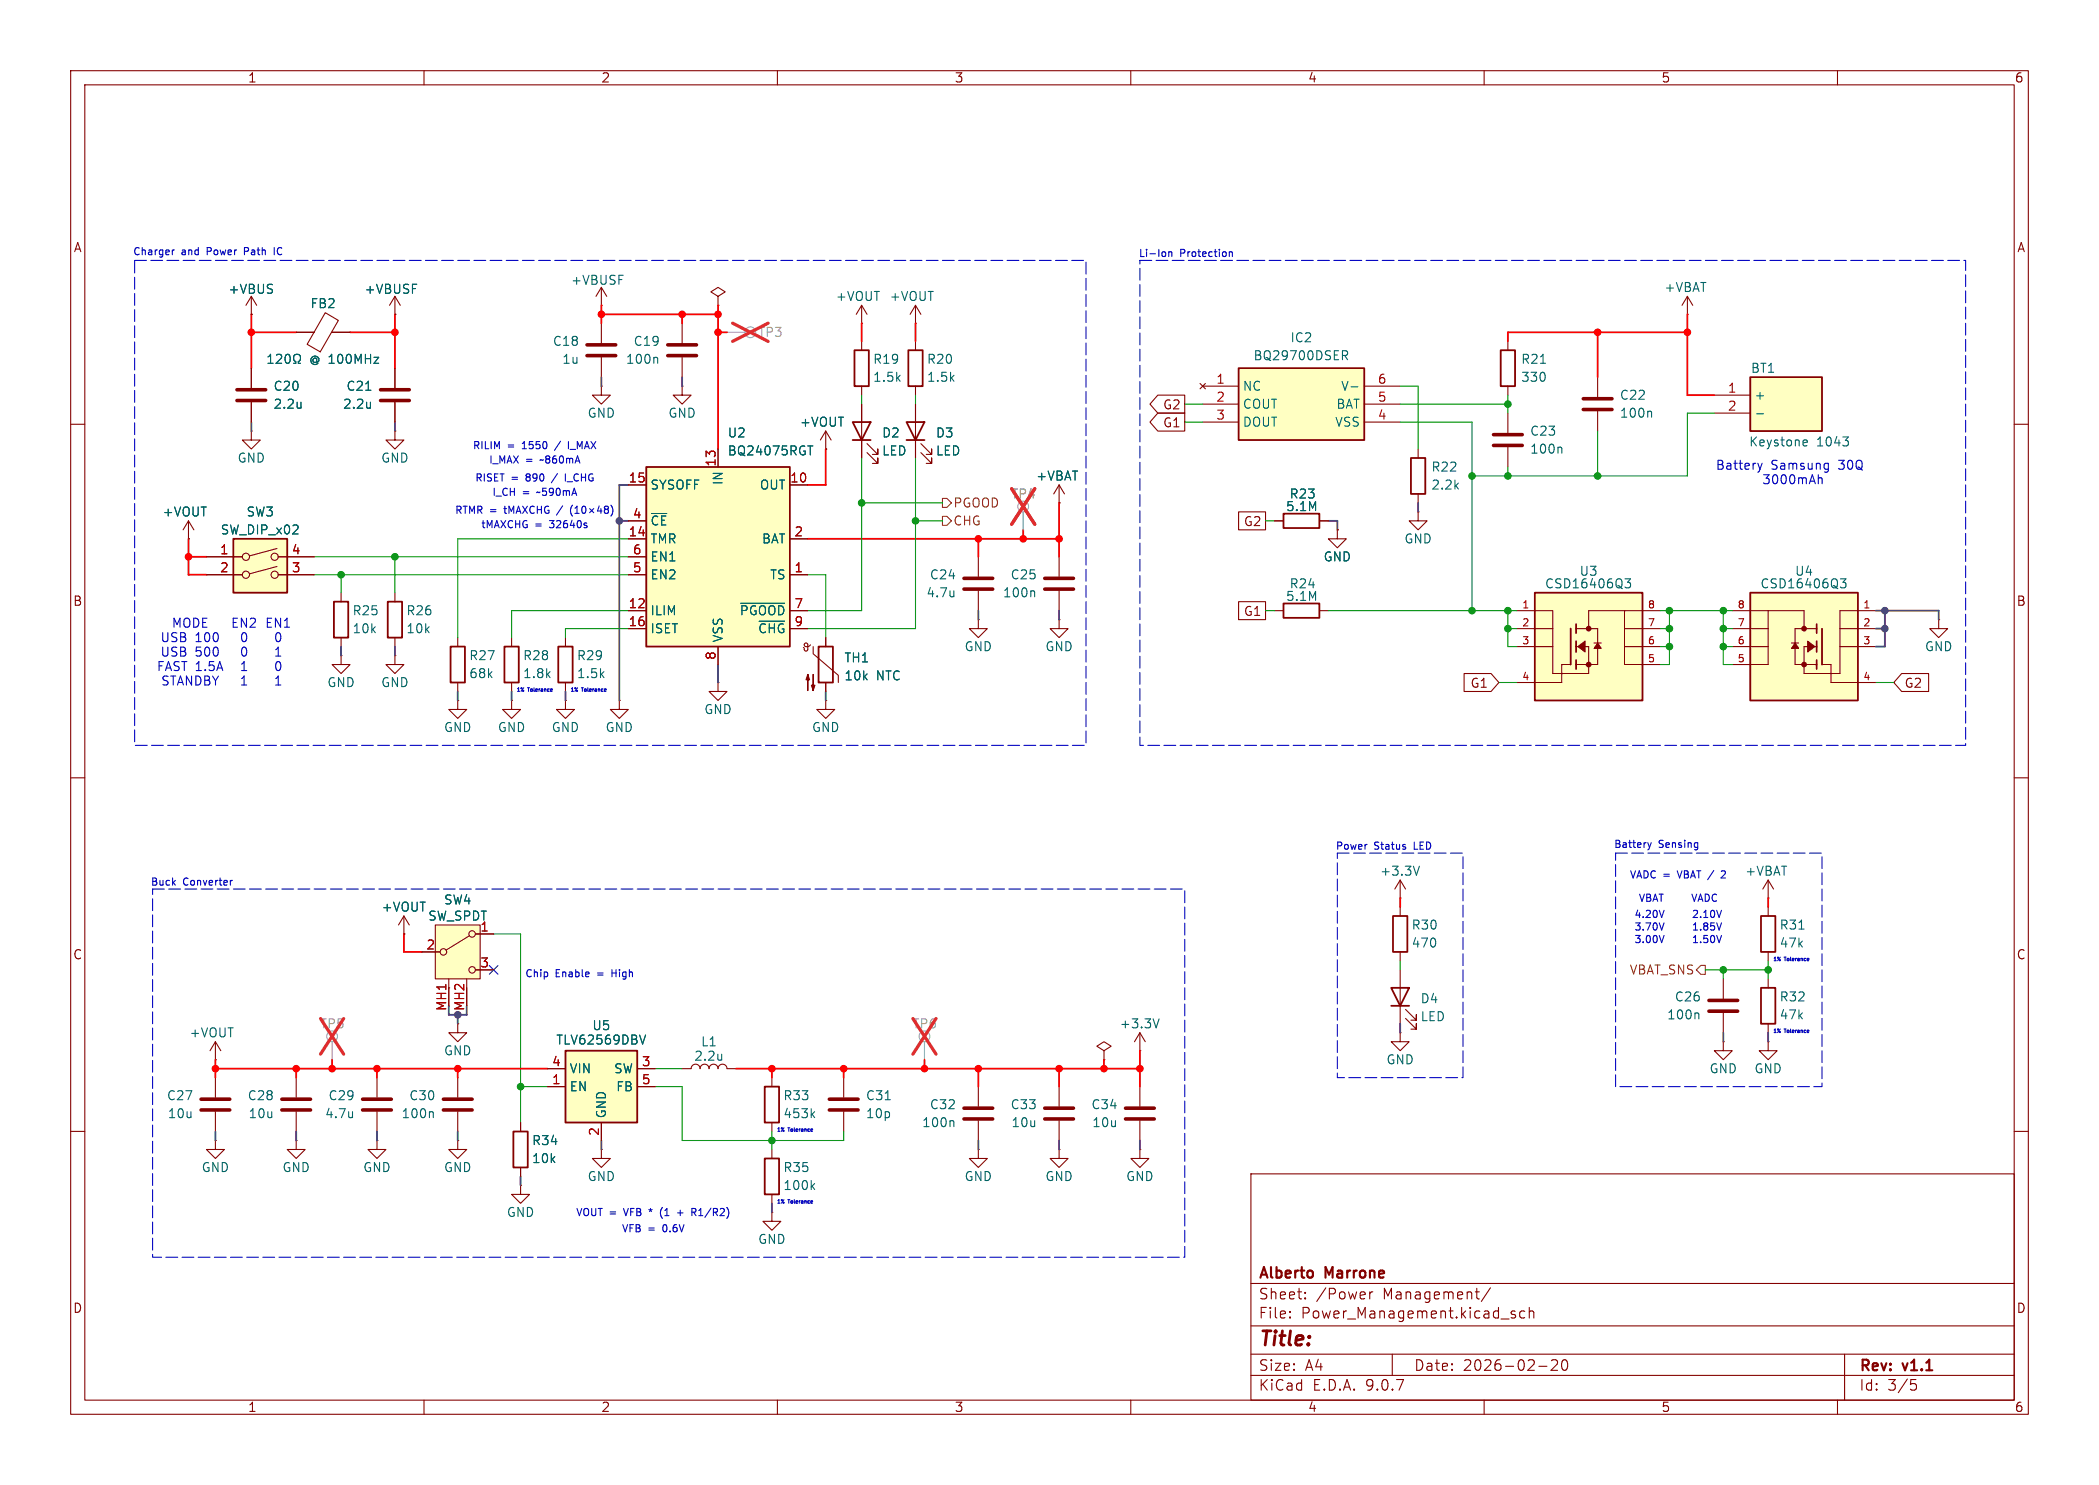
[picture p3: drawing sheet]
<svg xmlns="http://www.w3.org/2000/svg" width="297mm" height="210mm" viewBox="0 0 297 210" stroke-linecap="round" stroke-linejoin="round" font-family="sans-serif">
<g fill="none" stroke="#840000" stroke-width=".15">
<path d="M10 10h277v190h-277zM12 12h273v186h-273zM60 10v2M110 10v2M160 10v2M210 10v2M260 10v2M10 60h2M116.8 63.5h.1M116.8 61l-.7 1.2M116.8 61l.8 1.2M116.8 61v2.5"/>
<path d="M285 60h2M10 110h2M285 110h2M10 160h2M177 166h108v32h-108zM285 160h2M60 198v2M110 198v2M160 198v2M177 194.5h108M177 191.5h108M177 187.5h108"/>
<path d="M177 181.5h108M182.5 186.3h.1l-.1 .1M182.5 186.3v.1M182.5 185.5v.1M182.5 185.5h.1l-.1 .1M184.7 183.6v.1M184.7 183.6h-.1l.1 .1M184.7 182.8v.1M184.7 182.8h-.1l.1 .1M193.8 182.7v1M194.2 182.7l-.2 .1-.2 .2M197 191.5v3"/>
<path d="M208.7 182.7h.6M209.2 183.7h.1M210 198v2M210.9 182.1l-1.3 2M213.8 185.7l.1 .1 .5 .2 .1 .1-.1 .2-.2 .1-.4-.1M214.4 185.5l-.4-.1-.2 .2M215.7 185.5l-.4-.1-.3 .3v.4l.2 .2 .1 .1 .4-.1M216.4 185.5a.37 .37 0 0 1 .6 .1v.8M216.4 184.9v1.5M217.7 193.2h1.2M219.5 192.4l.2-.1 .5 .1a.41 .41 0 0 1 .1 .5l-.8 .9h.9M221.1 192.4a.36 .36 0 0 1 .4-.1 .36 .36 0 0 1 .2 .3 .77 .77 0 0 1-.4 1.2 .91 .91 0 0 1-.2-1.4z"/>
<path d="M260 198v2M261 191.5v6.5M270.4 195.1h.7M270.5 195.7h.4l.3 .3v.3l-.2 .2-.5 .1"/>
</g>
<path d="M61.6 130.8h6.3v7.6h-6.3z" fill="#ffffc2"/>
<g fill="none" stroke="#840000" stroke-width=".15">
<path d="M35.6 52.1v2.8M35.6 56.9v2.8M85.1 43.2h.1M85.1 40.6l-.8 1.3M85.1 40.6l.8 1.3M85.1 40.6v2.6M96.5 45.7v2.8M96.5 50.5v2.8M101.6 41.9l1-.6-1-.7-1 .7 1 .6v1.3M101.6 43.2h.1M26.7 76.2h.1M26.7 73.7l-.8 1.2"/>
<path d="M26.7 73.7l.7 1.2M26.7 73.7v2.5M35.6 61v1.2h1.2l-1.2 1.3-1.3-1.3h1.3M35.6 61h.1M48.3 83.8v1.3M48.3 90.2v1.2M55.9 92.7v1.3h1.2l-1.2 1.3-1.3-1.3h1.3M55.9 92.7h.1M55.9 83.8v1.3M55.9 90.2v1.2M114.7 91.2a.44 .44 0 0 1-.5 .3 .44 .44 0 0 1-.4-.4l.2-.2 .3 .2v.8l-.2 .2-.2-.1-.2-.4M115.1 91.4v1.1l3.5 3v1"/>
<path d="M116.8 90.2v1.2M116.8 96.5v1.3M59.7 134.6h2.5M61.6 130.8h6.3v7.6h-6.3zM63.5 138.4v1.3M66 138.4v1.3M66.4 132.3l-3.3 2.1M67.3 132.1h2.5M67.3 137.2h2.5M119.4 152.4v2.8M119.4 157.2v2.8M156.2 148.6l1-.6-1-.7-1 .7 1 .6v1.3"/>
<path d="M156.2 149.9h.1M30.5 161.3v1.3h1.2l-1.2 1.2-1.3-1.2h1.3M30.5 161.3h.1M138.4 162.6v1.2h1.3l-1.3 1.3-1.2-1.3h1.2M138.4 162.6h.1M149.9 162.6v1.2h1.2l-1.2 1.3-1.3-1.3h1.3M149.9 162.6h.1"/>
<circle cx="62.7" cy="134.6" r=".46"/>
<circle cx="66.8" cy="132.1" r=".46"/>
<circle cx="66.8" cy="137.2" r=".46"/>
</g>
<g fill="none" stroke="#a1a1a1" stroke-width=".15">
<path d="M130.8 147.3v2.6"/>
<circle cx="130.8" cy="146.6" r=".76"/>
</g>
<path d="M129.2 144l3.2 5.1M132.4 144l-3.2 5.1" fill="none" stroke="#e12e31" stroke-width=".46"/>
<path d="M33.5 55.1h4.1M33.5 56.6h4.1M94.5 48.8h4.1M94.5 50.3h4.1M117.3 155.4h4.1M117.3 157h4.1" fill="none" stroke="#840000" stroke-width=".51"/>
<path d="M42.6 56.9v.8M42.6 57.6l-.1 .1M92.9 50.5l.2 .2v.7M125.3 155.5h.7" fill="none" stroke="#006464" stroke-width=".15"/>
<path d="M47.2 85.1h2.1v5.1h-2.1zM54.9 85.1h2v5.1h-2zM115.8 91.4h2.1v5.1h-2.1z" fill="none" stroke="#840000" stroke-width=".25"/>
<g fill="#840000" stroke="#840000" stroke-width=".15">
<path d="M114.3 95.4l.3 .7h-.6l.3-.7v2.3z"/>
<path d="M115.1 95.4v2.3l-.3-.8h.5l-.2 .8z"/>
</g>
<path d="M33 76.2h7.6v7.6h-7.6z" fill="#ffffc2"/>
<g fill="none" stroke="#840000" stroke-width=".15">
<path d="M85.1 54.6v1.3h1.3l-1.3 1.3-1.3-1.3h1.3M85.1 54.6h.1M85.1 45.7v2.8M85.1 50.5v2.8M121.9 45.7h.1M121.9 43.2v2.5M121.9 57.2v7.6M121.9 43.2l-.7 1.3M121.9 43.2l.8 1.3M129.5 57.2v7.6M29.2 78.7h5.1M39.2 77.6l-3.9 1"/>
<path d="M39.4 78.7h5M122.7 64l1.5 1.5v-.7v.7h-.8M122.7 62.7l1.5 1.6v-.8v.8h-.8M130.3 64l1.5 1.5v-.7v.7h-.7M130.3 62.7l1.5 1.6v-.8v.8h-.7M138.4 78.7v2.8M29.2 81.3h5.1M39.2 80.1l-3.9 1.1M39.4 81.3h5M48.3 92.7v1.3h1.2l-1.2 1.3-1.3-1.3h1.3M48.3 92.7h.1M138.4 83.6v2.8"/>
<path d="M30.5 152.4v2.8M30.5 157.2v2.8M73.7 158.8v1.2M96.5 151.1h1.3a.64 .64 0 0 1 .6-.6 .64 .64 0 0 1 .7 .6 .64 .64 0 0 1 .6-.6 .64 .64 0 0 1 .6 .6 .64 .64 0 0 1 .7-.6 .64 .64 0 0 1 .6 .6 .64 .64 0 0 1 .6-.6 .64 .64 0 0 1 .7 .6h1.2M109.2 152.4v1.3M109.2 158.8v1.2M149.9 153.7v2.8M149.9 158.5v2.8M161.3 148.6h.1M161.3 146.1v2.5M161.3 153.7v2.8M161.3 158.5v2.8"/>
<path d="M161.3 146.1l-.8 1.2M161.3 146.1l.8 1.2M73.7 167.6v1.3h1.2l-1.2 1.3-1.3-1.3h1.3M73.7 167.6h.1M73.7 165.1v1.3M85.1 162.6v1.2h1.3l-1.3 1.3-1.3-1.3h1.3M85.1 162.6h.1M109.2 171.5v1.2h1.3l-1.3 1.3-1.3-1.3h1.3M109.2 171.5h.1M109.2 162.6v1.2M109.2 168.9v1.3M161.3 162.6v1.2h1.3l-1.3 1.3-1.3-1.3h1.3"/>
<path d="M161.3 162.6h.1"/>
<circle cx="34.8" cy="78.7" r=".51"/>
<circle cx="38.9" cy="78.7" r=".51"/>
<circle cx="34.8" cy="81.3" r=".51"/>
<circle cx="38.9" cy="81.3" r=".51"/>
</g>
<path d="M120.6 59.7h2.6l-1.3 2.5zM128.3 59.7h2.5l-1.3 2.5zM33 76.2h7.6v7.6h-7.6zM120.6 62.2h2.6M128.3 62.2h2.5M108.2 153.7h2v5.1h-2zM72.6 160h2.1v5.1h-2.1zM108.2 163.8h2v5.1h-2z" fill="none" stroke="#840000" stroke-width=".25"/>
<path d="M83.1 48.8h4M83.1 50.3h4M136.4 81.8h4.1M136.4 83.3h4.1M28.4 155.4h4.1M28.4 157h4.1M147.8 156.7h4.1M147.8 158.2h4.1M159.3 156.7h4M159.3 158.2h4" fill="none" stroke="#840000" stroke-width=".51"/>
<path d="M135 83.6v.8M135 84.3h-.1M102.1 149.1v.8M102.1 149.8v.1M114.9 157.6l.4 .5M115.3 157.2l-.5 .5M164 144.1l-.4 1.3M114.9 167.7l.4 .5M115.3 167.4l-.5 .5" fill="none" stroke="#006464" stroke-width=".15"/>
<g fill="none" stroke="#a1a1a1" stroke-width=".15">
<path d="M144.8 72.4v2.5"/>
<circle cx="144.8" cy="71.6" r=".76"/>
</g>
<path d="M143.1 69.1l3.3 5M146.4 69.1l-3.3 5" fill="none" stroke="#e12e31" stroke-width=".46"/>
<path d="M91.4 66h20.4v25.4h-20.4z" fill="#ffffc2"/>
<path d="M91.4 66h20.4v25.4h-20.4z" fill="none" stroke="#840000" stroke-width=".25"/>
<g fill="none" stroke="#840000" stroke-width=".15">
<path d="M88.9 68.6h2.5M88.9 73.7h2.5M88.9 76.2h2.5M88.9 78.7h2.5M101.6 63.5v2.5M111.8 68.6h2.5M111.8 76.2h2.5M88.9 81.3h2.5M88.9 86.4h2.5M88.9 88.9h2.5M101.6 91.4v2.6M111.8 81.3h2.5"/>
<path d="M111.8 86.4h2.5M111.8 88.9h2.5"/>
</g>
<path d="M114.3 63.1h.7M104.8 85.3h6.2M107.4 87.9h3.6" fill="none" stroke="#006464" stroke-width=".15"/>
<path d="M80 148.6h10.2v10.2h-10.2z" fill="#ffffc2"/>
<path d="M120.9 49.5h2v5.1h-2zM128.5 49.5h2.1v5.1h-2.1zM63.8 91.4h2v5.1h-2zM71.4 91.4h2v5.1h-2zM79 91.4h2v5.1h-2zM80 148.6h10.2v10.2h-10.2z" fill="none" stroke="#840000" stroke-width=".25"/>
<g fill="none" stroke="#840000" stroke-width=".15">
<path d="M35.6 44.5h.1M35.6 41.9l-.8 1.3M35.6 41.9l.7 1.3M35.6 41.9v2.6M41.9 47h2.5M46 44.2l1.9 1.1-2.6 4.5-1.8-1.1zM46.9 47h2.6M55.9 44.5h.1M55.9 41.9v2.6M55.9 52.1v2.8M55.9 56.9v2.8M55.9 41.9l-.8 1.3"/>
<path d="M55.9 41.9l.7 1.3M96.5 54.6v1.3h1.3l-1.3 1.3-1.3-1.3h1.3M96.5 54.6h.1M121.9 48.3v1.2M121.9 54.6v1.3M129.5 45.7h.1M129.5 43.2l-.7 1.3M129.5 43.2l.8 1.3M129.5 43.2v2.5M129.5 48.3v1.2M129.5 54.6v1.3M55.9 61v1.2h1.2l-1.2 1.3-1.3-1.3h1.3"/>
<path d="M55.9 61h.1M149.9 71.1h.1M149.9 68.6l-.8 1.3M149.9 68.6l.7 1.3M149.9 68.6v2.5M149.9 78.7v2.8M64.8 99.1v1.2h1.2l-1.2 1.3-1.3-1.3h1.3M64.8 99.1h.1M64.8 90.2v1.2M64.8 96.5v1.3M72.4 99.1v1.2h1.3l-1.3 1.3-1.3-1.3h1.3M72.4 99.1h.1"/>
<path d="M72.4 90.2v1.2M72.4 96.5v1.3M80 99.1v1.2h1.3l-1.3 1.3-1.3-1.3h1.3M80 99.1h.1M80 90.2v1.2M80 96.5v1.3M87.6 99.1v1.2h1.3l-1.3 1.3-1.2-1.3h1.2M87.6 99.1h.1M101.6 96.5v1.3h1.3l-1.3 1.3-1.3-1.3h1.3M101.6 96.5h.1M116.8 99.1v1.2h1.3l-1.3 1.3-1.2-1.3h1.2M116.8 99.1h.1"/>
<path d="M138.4 87.6v1.3h1.3l-1.3 1.3-1.2-1.3h1.2M138.4 87.6h.1M149.9 87.6v1.3h1.2l-1.2 1.3-1.3-1.3h1.3M149.9 87.6h.1M149.9 83.6v2.8M57.1 132.1h.1M57.1 129.5l-.7 1.3M57.1 129.5l.8 1.3M57.1 129.5v2.6M30.5 149.9h.1M30.5 147.3l-.8 1.3M30.5 147.3l.7 1.3"/>
<path d="M30.5 147.3v2.6M41.9 152.4v2.8M41.9 157.2v2.8M53.3 152.4v2.8M53.3 157.2v2.8M64.8 144.8v1.3h1.2l-1.2 1.2-1.3-1.2h1.3M64.8 144.8h.1M64.8 152.4v2.8M64.8 157.2v2.8M77.5 151.1h2.5M77.5 153.7h2.5M85.1 158.8v2.5"/>
<path d="M90.2 151.1h2.5M90.2 153.7h2.5M138.4 153.7v2.8M138.4 158.5v2.8M243.8 147.3v1.3h1.3l-1.3 1.3-1.2-1.3h1.2M243.8 147.3h.1M250.2 147.3v1.3h1.3l-1.3 1.3-1.3-1.3h1.3M250.2 147.3h.1M41.9 161.3v1.3h1.3l-1.3 1.2-1.3-1.2h1.3M41.9 161.3h.1M53.3 161.3v1.3h1.3l-1.3 1.2-1.2-1.2h1.2M53.3 161.3h.1"/>
<path d="M64.8 161.3v1.3h1.2l-1.2 1.2-1.3-1.2h1.3M64.8 161.3h.1"/>
</g>
<g fill="none" stroke="#006464" stroke-width=".15">
<path d="M37.9 51.4h.7M37.9 50.5l.4-.4v1.3M39.1 50.2l.2-.1h.3l.2 .1 .1 .3-.1 .2-.7 .7h.8M40.5 50.2l.1-.1a.69 .69 0 0 1 .3 1.2l-.1 .1a.69 .69 0 0 1-.3-1.2zM41.5 51.4h.3v-.3a.54 .54 0 0 1-.2-.7 .54 .54 0 0 1 .7-.2 .58 .58 0 0 1-.1 .9v.3h.3M46.6 51.4h.7M46.6 50.5l.3-.4v1.3M47.9 50.2l.2-.1a.69 .69 0 0 1 .3 1.2l-.2 .1a.69 .69 0 0 1-.3-1.2zM49.1 50.2l.2-.1a.69 .69 0 0 1 .3 1.2l-.2 .1a.69 .69 0 0 1-.3-1.2zM50.3 51.4v-1.3l.4 .9 .4-.9v1.3M51.7 50.1v1.3M51.7 50.7h.7"/>
<path d="M51.8 55.2h.7M52.4 56.9v.8M52.4 57.6v.1M52.4 50.1v1.3M52.9 50.5h.7l-.7 .9h.7M146.2 83.6l.2 .1v.7M49.9 157.2v.9M49.9 157.9l-.1 .1M61.1 157.2l.2 .2v.7M91.3 146.4l-.4 1.2M134.8 158.5l.2 .2v.6"/>
</g>
<g fill="none" stroke="#a1a1a1" stroke-width=".15">
<path d="M102.9 47h2.5M47 147.3v2.6"/>
<circle cx="106.2" cy="47" r=".76"/>
<circle cx="47" cy="146.6" r=".76"/>
</g>
<path d="M103.7 45.7l5 2.6M108.7 45.7l-5 2.6M45.4 144l3.2 5.1M48.6 144l-3.2 5.1" fill="none" stroke="#e12e31" stroke-width=".46"/>
<path d="M53.8 55.1h4.1M53.8 56.6h4.1M147.8 81.8h4.1M147.8 83.3h4.1M39.9 155.4h4M39.9 157h4M51.3 155.4h4.1M51.3 157h4.1M62.7 155.4h4.1M62.7 157h4.1M136.4 156.7h4.1M136.4 158.2h4.1" fill="none" stroke="#840000" stroke-width=".51"/>
<path d="M217.2 83.8h15.2v15.3h-15.2z" fill="#ffffc2"/>
<path d="M214.6 86.4h5.1v8.9h5.1v-3.9h-1.8M214.6 88.9h5.1M214.6 91.4h5.1M222.2 94h-1.2v2.5h-6.4M223 88.9h3.1v5.1h-3.1M225.6 90.9h1M229.9 88.9h5M229.9 91.4h5M229.9 86.4v7.6h5M234.9 86.4h-10.1v2.5" fill="none" stroke="#840000" stroke-width=".15"/>
<path d="M217.2 83.8h15.2v15.3h-15.2zM222.2 88.9v5.1M223 88.3v1.2M223 90.7v1.5M223 93.3v1.3" fill="none" stroke="#840000" stroke-width=".25"/>
<g fill="#840000" stroke="#840000" stroke-width=".15">
<path d="M223.3 91.4l1-.7v1.5z"/>
<path d="M226.1 90.9l.5 .8h-1z"/>
</g>
<g fill="none" stroke="#840000" stroke-width=".41">
<circle cx="224.8" cy="94" r=".2"/>
<circle cx="224.8" cy="88.9" r=".2"/>
</g>
<path d="M229.9 81.9h.8l-.4 .4 .4 .2v.5l-.2 .1h-.5" fill="none" stroke="#006464" stroke-width=".15"/>
<path d="M247.6 83.8h15.3v15.3h-15.3z" fill="#ffffc2"/>
<path d="M245.1 86.4h10.2v2.5M245.1 88.9h5.1M245.1 91.4h5.1M250.2 86.4v7.6h-5.1M253.5 90.9h1M257 88.9h-3v5.1h3M257.8 94h1.3v2.5h6.3M260.3 88.9h5.1M260.3 91.4h5.1M265.4 86.4h-5.1v8.9h-5v-3.9h1.7M274.3 87.6v1.3h-1.3l1.3 1.3 1.3-1.3h-1.3M274.3 87.6h.1" fill="none" stroke="#840000" stroke-width=".15"/>
<path d="M247.6 83.8h15.3v15.3h-15.3zM257 88.3v1.2M257 90.7v1.5M257 93.3v1.3M257.8 88.9v5.1" fill="none" stroke="#840000" stroke-width=".25"/>
<g fill="#840000" stroke="#840000" stroke-width=".15">
<path d="M255.8 90.7l1 .7-1 .8z"/>
<path d="M254 90.9l.5 .8h-1z"/>
</g>
<g fill="none" stroke="#840000" stroke-width=".41">
<circle cx="255.3" cy="88.9" r=".2"/>
<circle cx="255.3" cy="94" r=".2"/>
</g>
<path d="M260.4 81.9h.8l-.4 .4 .3 .2v.5l-.1 .1h-.5" fill="none" stroke="#006464" stroke-width=".15"/>
<path d="M247.6 53.3h10.2v7.7h-10.2z" fill="#ffffc2"/>
<path d="M247.6 53.3h10.2v7.7h-10.2zM181.6 72.6h5.1v2.1h-5.1zM181.6 85.3h5.1v2.1h-5.1z" fill="none" stroke="#840000" stroke-width=".25"/>
<path d="M226.1 53.3v2.8M226.1 58.2v2.8M242.6 55.9h5M242.6 58.4h5M180.3 73.7h1.3M186.7 73.7h1.3M200.7 72.4v1.3h-1.3l1.3 1.2 1.2-1.2h-1.2M200.7 72.4h.1M180.3 86.4h1.3M186.7 86.4h1.3" fill="none" stroke="#840000" stroke-width=".15"/>
<path d="M233.5 58.2l.2 .1v.7M248.6 58.5h.9M255.3 62.2l.4 .1v.2l-.6 .1M255.7 63l-.4 .1M260.8 61.8h.7l-.4 .5M261.5 62.4v.5" fill="none" stroke="#006464" stroke-width=".15"/>
<path d="M224 56.4h4.1M224 57.9h4.1" fill="none" stroke="#840000" stroke-width=".51"/>
<path d="M175.3 52.1h17.7v10.1h-17.7z" fill="#ffffc2"/>
<path d="M175.3 52.1h17.7v10.1h-17.7zM212.3 49.5h2.1v5.1h-2.1zM199.6 64.8h2.1v5.1h-2.1zM196.8 139.7h2.6l-1.3 2.5zM197.1 129.5h2v5.1h-2zM249.2 139.7h2v5.1h-2zM249.2 129.5h2v5.1h-2zM196.8 142.2h2.6" fill="none" stroke="#840000" stroke-width=".25"/>
<g fill="none" stroke="#840000" stroke-width=".15">
<path d="M35.6 44.5h.1M35.6 52.1v2.8M35.6 56.9v2.8M41.9 47h2.5M47 47h2.5M55.9 44.5h.1M55.9 52.1v2.8M55.9 56.9v2.8M121.9 57.2v2.5M129.5 57.2v2.5M163.8 58.4h3.8v2.6h-3.8l-1.1-1.3zM163.8 55.9h3.8v2.5h-3.8l-1.1-1.2z"/>
<path d="M169.8 54.2l.8 .8M170.2 54.6h5.1M170.2 57.2h5.1M170.2 59.7h5.1M170.6 54.2l-.8 .8M193 54.6h5.1M193 57.2h5.1M193 59.7h5.1M213.4 48.3v1.2M213.4 54.6v1.3M213.4 58.4v2.8M238.8 44.5h.1"/>
<path d="M238.8 41.9l-.8 1.3M238.8 41.9l.7 1.3M238.8 41.9v2.6M26.7 76.2h.1M29.2 78.7h5.1M39.4 78.7h5M88.9 78.7h2.5M88.9 68.6h2.5M88.9 73.7h2.5M88.9 76.2h2.5M101.6 63.5v2.5M111.8 68.6h2.5"/>
<path d="M111.8 76.2h2.5M116.8 63.5h.1M121.9 62.2v2.6M129.5 62.2v2.6M149.9 71.1h.1M175.3 72.4h3.8v2.5h-3.8zM180.3 73.7h1.3M186.7 73.7h1.3M189.2 74.9v1.3h-1.2l1.2 1.3 1.3-1.3h-1.3M189.2 74.9h.1M200.7 63.5v1.3M200.7 69.9v1.2"/>
<path d="M213.4 63.2v2.8M29.2 81.3h5.1M39.4 81.3h5M88.9 81.3h2.5M88.9 86.4h2.5M88.9 88.9h2.5M101.6 91.4v2.6M111.8 81.3h2.5M111.8 86.4h2.5M111.8 88.9h2.5M116.8 90.2v1.2M116.8 96.5v1.3"/>
<path d="M175.3 85.1h3.8v2.5h-3.8zM207.2 95.2h3.8l1.1 1.3-1.1 1.3h-3.8zM269.1 95.2h3.8v2.6h-3.8l-1.1-1.3zM57.1 132.1h.1M59.7 134.6h2.5M67.3 132.1h2.5M67.3 137.2h2.5M198.1 127h.1M198.1 124.5l-.7 1.2M198.1 124.5l.8 1.2M198.1 124.5v2.5M198.1 128.3v1.2"/>
<path d="M198.1 134.6v1.3M198.1 137.2v7.6M243.8 138.4v2.8M250.2 127h.1M250.2 124.5v2.5M250.2 128.3v1.2M250.2 134.6v1.3M250.2 138.4v1.3M250.2 124.5l-.8 1.2M250.2 124.5l.8 1.2M73.7 158.8v1.2M77.5 151.1h2.5"/>
<path d="M77.5 153.7h2.5M85.1 158.8v2.5M90.2 151.1h2.5M90.2 153.7h2.5M198.1 146.1v1.2h1.3l-1.3 1.3-1.3-1.3h1.3M198.1 146.1h.1M198.9 144l1.5 1.5v-.7v.7h-.8M198.9 142.7l1.5 1.6v-.8v.8h-.8M243.8 143.3v2.8M250.2 144.8v1.3M73.7 165.1v1.3"/>
</g>
<g fill="none" stroke="#006464" stroke-width=".15">
<path d="M37.9 51.4h.7M37.9 50.5l.4-.4v1.3M39.1 50.2l.2-.1h.3l.2 .1 .1 .3-.1 .2-.7 .7h.8M40.5 50.2l.1-.1a.69 .69 0 0 1 .3 1.2l-.1 .1a.69 .69 0 0 1-.3-1.2zM41.5 51.4h.3v-.3a.54 .54 0 0 1-.2-.7 .54 .54 0 0 1 .7-.2 .58 .58 0 0 1-.1 .9v.3h.3M42.6 56.9v.8M42.6 57.6l-.1 .1M46.6 51.4h.7M46.6 50.5l.3-.4v1.3M47.9 50.2l.2-.1a.69 .69 0 0 1 .3 1.2l-.2 .1a.69 .69 0 0 1-.3-1.2zM49.1 50.2l.2-.1a.69 .69 0 0 1 .3 1.2l-.2 .1a.69 .69 0 0 1-.3-1.2zM50.3 51.4v-1.3l.4 .9 .4-.9v1.3"/>
<path d="M51.7 50.1v1.3M51.7 50.7h.7M51.8 55.2h.7M52.4 56.9v.8M52.4 57.6v.1M52.4 50.1v1.3M52.9 50.5h.7l-.7 .9h.7M190 49.6h.4l.3 .2-.1 .4-.6 .1M190.3 50.3l.4 .6M191.2 54.7h.9M218 51.4h.7M114.3 63.1h.7"/>
<path d="M220.8 63.2l.2 .2v.7M104.8 85.3h6.2M107.4 87.9h3.6M200.8 122.5l-.4 1.3M254.5 131.4h.8M91.3 146.4l-.4 1.2M240.2 143.2l.2 .2v.7"/>
</g>
<path d="M211.3 61.5h4.1M211.3 63h4.1M241.8 141.5h4.1M241.8 143h4.1" fill="none" stroke="#840000" stroke-width=".51"/>
<path d="M133.3 73h.7l.6 .7-.6 .6h-.7zM133.3 70.5h.7l.6 .6-.6 .7h-.7zM240.7 136.5h.6v1.3h-.6l-.7-.6z" fill="none" stroke="#725600" stroke-width=".15"/>
<g fill="none" stroke="#009600" stroke-width=".15">
<path d="M121.9 55.9v1.3M129.5 55.9v1.3M167.6 59.7h2.6M167.6 57.2h2.6M198.1 54.6h2.6v8.9M198.1 59.7h10.2v26.7M198.1 57.2h15.3M213.4 55.9v2.5M242.6 58.4h-3.8v8.9h-30.5M44.4 78.7h44.5M55.9 78.7v5.1M88.9 76.2h-24.1v14"/>
<path d="M121.9 64.8v21.6h-7.6M121.9 71.1h11.4M129.5 64.8v24.1h-15.2M129.5 73.7h3.8M179.1 73.7h1.2M213.4 66v1.3M226.1 61v6.3M44.4 81.3h44.5M48.3 81.3v2.5M88.9 88.9h-8.9v1.3M88.9 86.4h-16.5v3.8M114.3 81.3h2.5v8.9"/>
<path d="M179.1 86.4h1.2M188 86.4h26.6M212.1 96.5h2.5M213.4 88.9h1.2M213.4 86.4v5h1.2M234.9 88.9h1.3M234.9 86.4h10.2M234.9 91.4h1.3M236.2 86.4v7.6h-1.3M243.8 88.9h1.3M243.8 91.4h1.3M243.8 86.4v7.6h1.3"/>
<path d="M265.4 96.5h2.6M69.8 132.1h3.9v26.7M198.1 135.9v1.3M241.3 137.2h8.9M243.8 137.2v1.2M250.2 135.9v2.5M73.7 153.7h3.8M92.7 153.7h3.8v7.6h22.9v-1.3M92.7 151.1h3.8M109.2 160v2.6"/>
</g>
<g fill="none" stroke="#f00" stroke-width=".25">
<path d="M35.6 47h6.3M35.6 44.5v7.6M49.5 47h6.4M55.9 44.5v7.6M85.1 43.2v2.5M85.1 44.5h16.5M96.5 44.5v1.2M101.6 47h1.3M101.6 43.2v20.3M121.9 45.7v2.6M129.5 45.7v2.6M226.1 47v6.3"/>
<path d="M238.8 47h-25.4v1.3M238.8 44.5v11.4h3.8M26.7 78.7h2.5M26.7 76.2v5.1h2.5M114.3 76.2h35.6M116.8 63.5v5.1h-2.5M138.4 76.2v2.5M144.8 74.9v1.3M149.9 71.1v7.6M57.1 132.1v2.5h2.6M198.1 127v1.3M250.2 127v1.3"/>
<path d="M30.5 151.1h47M30.5 149.9v2.5M41.9 151.1v1.3M47 149.9v1.2M53.3 151.1v1.3M64.8 151.1v1.3M104.1 151.1h57.2M109.2 151.1v1.3M119.4 151.1v1.3M130.8 149.9v1.2M138.4 151.1v2.6M149.9 151.1v2.6"/>
<path d="M156.2 149.9v1.2M161.3 148.6v5.1"/>
</g>
<g fill="none" stroke="#484848" stroke-width=".25">
<path d="M35.6 59.7v1.3M55.9 59.7v1.3M85.1 53.3v1.3M96.5 53.3v1.3M87.6 73.7h1.3M88.9 68.6h-1.3v30.5M188 73.7h1.2v1.2M200.7 71.1v1.3M48.3 91.4v1.3M55.9 91.4v1.3M64.8 97.8v1.3M72.4 97.8v1.3"/>
<path d="M80 97.8v1.3M101.6 94v2.5M116.8 97.8v1.3M138.4 86.4v1.2M149.9 86.4v1.2M265.4 86.4h8.9v1.2M265.4 88.9h1.3M266.7 86.4v5h-1.3M63.5 143.5h1.3v1.3M198.1 144.8v1.3M243.8 146.1v1.2M250.2 146.1v1.2"/>
<path d="M30.5 160v1.3M41.9 160v1.3M53.3 160v1.3M64.8 160v1.3M73.7 166.4v1.2M85.1 161.3v1.3M109.2 170.2v1.3M138.4 161.3v1.3M149.9 161.3v1.3M161.3 161.3v1.3"/>
</g>
<path d="M69.2 136.6l1.3 1.2M70.5 136.6l-1.3 1.2" fill="none" stroke="#000084" stroke-width=".15"/>
<path d="M19 36.8h134.7v68.6h-134.7zM161.3 36.8h116.8v68.6h-116.8zM21.6 125.7h146v52.1h-146zM189.2 120.7h17.8v31.7h-17.8zM228.6 120.7h29.2v33h-29.2z" fill="none" stroke="#0000c2" stroke-width=".15" stroke-dasharray="1.7 .6"/>
<g fill="none" stroke="#0000c2" stroke-width=".15">
<path d="M24.4 35.3v.7M24.7 35.3l-.3 .2M34.6 35.5h.4M35 35h-.4v1M38.8 35v1M165.4 35.6v.7M165.4 35.7l.1-.1 .3 .1v.6M173.9 35.7l.2-.1 .2 .1 .1 .6M173.9 35.6v.7M64.7 72.1h.4l.1-.2v-.2l-.5-.1v1M64.9 72.1l.3 .5M65.5 71.6h.6"/>
<path d="M65.8 71.6v1M66.5 72.6v-1l.3 .7 .3-.7v1M67.6 72.1h.5l.1-.2-.1-.2-.5-.1v1M67.9 72.1l.3 .5M71.3 71.9h.4M71.4 71.6v.9l.3 .1M72 72.6v-1l.4 .7 .3-.7v1M73 72.6l.4-1 .3 1M73.1 72.3h.5M74 71.6l.6 1M74.6 71.6l-.6 1M75.6 71.7a.48 .48 0 0 0-.7 .3 .48 .48 0 0 0 .5 .6l.2-.1"/>
<path d="M76 71.6v1M76 72.1h.6M76.6 71.6v1M77.6 71.6a.47 .47 0 0 0-.6 .5 .47 .47 0 0 0 .6 .5l.1-.4h-.2M78.9 67l-.9 1.3M79.3 62.4l-.9 1.3M79.6 71.5l-.9 1.3M80 67v1M80.2 68.1h.8M80.4 62.4v1.1M80.7 63.6h.7M81 71.4a1.17 1.17 0 0 0 0 1.6"/>
<path d="M81.4 72.6h.5M81.4 71.9l.2-.3v1M82.4 71.7l.2-.1a.54 .54 0 0 1 .3 .5 .54 .54 0 0 1-.3 .5l-.2-.1-.1-.3zM83 74.3v.3M83.4 71.9l.6 .6M84 71.9l-.6 .6M84.8 71.5l-.3 .8h.7M85 71.9v.7M85.7 72l-.2-.2 .2-.2h.3l.1 .2-.2 .2M85.7 72l-.2 .2 .1 .3 .1 .1h.3l.1-.2-.1-.3-.1-.1M85.7 72h.2M86.4 71.4a1.17 1.17 0 0 1 0 1.6"/>
<path d="M248.7 65.5l.3 .9M249 66.4l-.2 .3M249.3 65.5l-.3 .9M257.3 67.6v.1M257.8 67.6v.8M258.3 65.5l.4 .1M258.7 65.5v1l-.2 .3M258.7 66.3l-.4 .1M73.3 97.3h.1v.5M73.7 97.3h.1M74.1 97.3l-.4 .5M74.6 97.3h.3"/>
<path d="M74.8 97.3v.5M75.6 97.3v.4M78.1 97.5l-.2 .1M81 97.3v.5M81.4 97.3h.1M81.7 97.3l-.4 .5M82.3 97.3h.2M82.4 97.3v.5M83.2 97.3v.4M85.7 97.5h.1l-.3 .1M193.3 119.4h.1M198.9 119.8v.3"/>
<path d="M233.2 119.2l.2 .6M233.4 119.8l-.2 .4M233.6 119.2l-.2 .6M240.1 119.2h.1M240.2 119.2v.9M240.2 119.8h-.1M32.9 124.5l-.3 .2M86.6 137.1v1M86.6 137.6h.6M235.5 128.7l-.4 1.1M235.5 130.5l-.4 1M235.5 132.3l-.4 1"/>
<path d="M239.4 126.5l.3 1 .4-1M239.6 128.8l.2-.1 .4 .1M239.6 131.5h.6M239.6 130.8l.3-.3v1M239.6 132.6l.3-.3v1M239.6 133.3h.6M240.2 129.2l-.6 .6h.6M243.9 123.1l-.3 .1M244.1 123.6l-.6 .6h.6M251.1 135.4h.1v.5M251.5 135.4h.1M251.9 135.4l-.4 .5"/>
<path d="M252.4 135.4h.3M252.6 135.4v.5M253.4 135.4v.4M255.9 135.6l-.2 .1M110.2 159.6v-.1v.5M110.6 159.5h.1M110.9 159.5l-.3 .5M111.5 159.5h.3M111.6 159.5v.5M112.4 159.5v.4M115 159.7v.1h-.3M251.1 145.6l.1-.1v.5"/>
<path d="M251.5 145.5h.1M251.9 145.5l-.4 .5M252.4 145.5h.3M252.6 145.5v.5M253.4 145.5v.5M255.9 145.7v.1l-.2 .1M91.8 171l.2 .1M93.7 170.8a1.17 1.17 0 0 0 0 1.5M95.9 171.5h.7M96.3 171.1v.8M97.9 171.4h.5l.1-.2-.1-.2-.5-.1v1M98.1 171.4l.4 .5"/>
<path d="M110.2 169.7v-.1v.6M110.6 169.7h.1M110.9 169.6l-.3 .6M111.5 169.6h.3M111.6 169.6v.6M112.4 169.6v.5M115 169.8v.1l-.3 .1"/>
</g>
<path d="M144.8 72.4v2.5" fill="none" stroke="#a1a1a1" stroke-width=".15"/>
<path d="M143.1 69.1l3.3 5M146.4 69.1l-3.3 5" fill="none" stroke="#e12e31" stroke-width=".46"/>
<g fill="#009600" stroke="#009600" stroke-width=".15">
<circle cx="73.7" cy="153.7" r=".46"/>
<circle cx="121.9" cy="71.1" r=".46"/>
<circle cx="129.5" cy="73.7" r=".46"/>
<circle cx="48.3" cy="81.3" r=".46"/>
<circle cx="55.9" cy="78.7" r=".46"/>
<circle cx="109.2" cy="161.3" r=".46"/>
<circle cx="243.8" cy="91.4" r=".46"/>
<circle cx="213.4" cy="86.4" r=".46"/>
<circle cx="213.4" cy="57.2" r=".46"/>
<circle cx="213.4" cy="88.9" r=".46"/>
<circle cx="208.3" cy="86.4" r=".46"/>
<circle cx="213.4" cy="67.3" r=".46"/>
<circle cx="208.3" cy="67.3" r=".46"/>
<circle cx="236.2" cy="91.4" r=".46"/>
<circle cx="243.8" cy="88.9" r=".46"/>
<circle cx="236.2" cy="88.9" r=".46"/>
<circle cx="243.8" cy="86.4" r=".46"/>
<circle cx="236.2" cy="86.4" r=".46"/>
<circle cx="226.1" cy="67.3" r=".46"/>
<circle cx="250.2" cy="137.2" r=".46"/>
<circle cx="243.8" cy="137.2" r=".46"/>
</g>
<g fill="#f00" stroke="#f00" stroke-width=".15">
<circle cx="41.9" cy="151.1" r=".46"/>
<circle cx="30.5" cy="151.1" r=".46"/>
<circle cx="53.3" cy="151.1" r=".46"/>
<circle cx="47" cy="151.1" r=".46"/>
<circle cx="64.8" cy="151.1" r=".46"/>
<circle cx="149.9" cy="76.2" r=".46"/>
<circle cx="138.4" cy="76.2" r=".46"/>
<circle cx="144.8" cy="76.2" r=".46"/>
<circle cx="26.7" cy="78.7" r=".46"/>
<circle cx="55.9" cy="47" r=".46"/>
<circle cx="35.6" cy="47" r=".46"/>
<circle cx="161.3" cy="151.1" r=".46"/>
<circle cx="156.2" cy="151.1" r=".46"/>
<circle cx="149.9" cy="151.1" r=".46"/>
<circle cx="130.8" cy="151.1" r=".46"/>
<circle cx="119.4" cy="151.1" r=".46"/>
<circle cx="138.4" cy="151.1" r=".46"/>
<circle cx="109.2" cy="151.1" r=".46"/>
<circle cx="226.1" cy="47" r=".46"/>
<circle cx="101.6" cy="44.5" r=".46"/>
<circle cx="101.6" cy="47" r=".46"/>
<circle cx="96.5" cy="44.5" r=".46"/>
<circle cx="85.1" cy="44.5" r=".46"/>
<circle cx="238.8" cy="47" r=".46"/>
</g>
<g fill="#484848" stroke="#484848" stroke-width=".15">
<circle cx="64.8" cy="143.5" r=".46"/>
<circle cx="266.7" cy="86.4" r=".46"/>
<circle cx="266.7" cy="88.9" r=".46"/>
<circle cx="87.6" cy="73.7" r=".46"/>
</g>
<text font-size="2.8" fill="#840000" x="178" y="190.9">Title:</text>
<g font-size="2.1" fill="#840000">
<text x="178" y="184">Sheet:</text>
<text x="178" y="181.2">Alberto</text>
<text x="186.2" y="184">/Power</text>
<text x="187.6" y="181.2">Marrone</text>
<text x="195.7" y="184">Management/</text>
<text x="178" y="186.7">File:</text>
<text x="184.1" y="186.7">Power_Management.kicad_sch</text>
<text x="178" y="196.9">KiCad</text>
<text x="178" y="194.1">Size:</text>
<text x="184.7" y="194.1">A4</text>
<text x="185.7" y="196.9">E.D.A.</text>
<text x="193.3" y="196.9">9.0.7</text>
<text x="200" y="194.1">Date:</text>
<text x="207" y="194.1">2026-02-20</text>
<text x="263" y="194.3">Rev:</text>
<text x="263" y="196.9">Id:</text>
<text x="267.1" y="196.9">3/5</text>
<text x="269.4" y="194.3">v1.1</text>
</g>
<g font-size="1.8" fill="#840000">
<text x="35" y="11.9">1</text>
<text x="85" y="11.9">2</text>
<text x="135" y="11.9">3</text>
<text x="185" y="11.9">4</text>
<text x="235" y="11.9">5</text>
<text x="285" y="11.9">6</text>
<text x="10.3" y="35.9">A</text>
<text x="285.3" y="35.9">A</text>
<text x="164.5" y="58.1">G2</text>
<text x="164.5" y="60.6">G1</text>
<text x="175.9" y="74.6">G2</text>
<text x="10.3" y="85.9">B</text>
<text x="175.9" y="87.3">G1</text>
<text x="285.3" y="85.9">B</text>
<text x="208" y="97.5">G1</text>
<text x="269.4" y="97.5">G2</text>
<text x="10.3" y="135.9">C</text>
<text x="285.3" y="135.9">C</text>
<text x="10.3" y="185.9">D</text>
<text x="285.3" y="185.9">D</text>
<text x="35" y="199.9">1</text>
<text x="85" y="199.9">2</text>
<text x="135" y="199.9">3</text>
<text x="185" y="199.9">4</text>
<text x="235" y="199.9">5</text>
<text x="285" y="199.9">6</text>
</g>
<g font-size="1.8" fill="#006464">
<text x="32.2" y="41.8">+VBUS</text>
<text x="51.5" y="41.8">+VBUSF</text>
<text x="80.7" y="40.5">+VBUSF</text>
<text x="235.4" y="41.5">+VBAT</text>
<text x="43.8" y="43.8">FB2</text>
<text x="118.2" y="42.8">+VOUT</text>
<text x="125.8" y="42.8">+VOUT</text>
<text x="43.8" y="51.7">@</text>
<text x="78.1" y="49.1">C18</text>
<text x="79.5" y="51.7">1u</text>
<text x="88.5" y="51.7">100n</text>
<text x="89.6" y="49.1">C19</text>
<text x="123.5" y="51.7">R19</text>
<text x="131.1" y="51.7">R20</text>
<text x="177.3" y="51.2">BQ29700DSER</text>
<text x="182.5" y="48.6">IC2</text>
<text x="215.1" y="51.7">R21</text>
<text x="247.7" y="52.9">BT1</text>
<text x="38.6" y="55.5">C20</text>
<text x="38.6" y="58">2.2u</text>
<text x="48.4" y="58">2.2u</text>
<text x="48.9" y="55.5">C21</text>
<text x="83.1" y="59.3">GND</text>
<text x="94.5" y="59.3">GND</text>
<text x="123.5" y="54.2">1.5k</text>
<text x="131.1" y="54.2">1.5k</text>
<text x="175.8" y="55.5">NC</text>
<text x="175.8" y="58">COUT</text>
<text x="189" y="58">BAT</text>
<text x="189.7" y="55.5">V-</text>
<text x="215.1" y="54.2">330</text>
<text x="229.1" y="59.3">100n</text>
<text x="229.1" y="56.7">C22</text>
<text x="248.2" y="56.7">+</text>
<text x="33.5" y="65.6">GND</text>
<text x="53.8" y="65.6">GND</text>
<text x="102.9" y="62.1">U2</text>
<text x="102.9" y="64.6">BQ24075RGT</text>
<text x="113.1" y="60.6">+VOUT</text>
<text x="124.7" y="62.1">D2</text>
<text x="124.7" y="64.6">LED</text>
<text x="132.3" y="62.1">D3</text>
<text x="132.3" y="64.6">LED</text>
<text x="175.8" y="60.6">DOUT</text>
<text x="188.8" y="60.6">VSS</text>
<text x="216.4" y="64.4">100n</text>
<text x="216.4" y="61.8">C23</text>
<text x="247.4" y="63.3">Keystone</text>
<text x="257" y="63.3">1043</text>
<text x="91.9" y="69.4">SYSOFF</text>
<text x="102.5" y="68.7" transform="rotate(-90 102.5 68.7)">IN</text>
<text x="107.4" y="69.4">OUT</text>
<text x="146.5" y="68.2">+VBAT</text>
<text x="182.4" y="70.7">R23</text>
<text x="202.4" y="69.4">2.2k</text>
<text x="202.4" y="66.9">R22</text>
<text x="22.9" y="73.3">+VOUT</text>
<text x="31.1" y="75.8">SW_DIP_x02</text>
<text x="34.8" y="73.3">SW3</text>
<text x="91.9" y="74.5">~{CE}</text>
<text x="91.9" y="77.1">TMR</text>
<text x="107.7" y="77.1">BAT</text>
<text x="181.9" y="72.5">5.1M</text>
<text x="198.6" y="77.1">GND</text>
<text x="91.9" y="79.6">EN1</text>
<text x="91.9" y="82.1">EN2</text>
<text x="108.9" y="82.1">TS</text>
<text x="131.5" y="82.1">C24</text>
<text x="142.9" y="82.1">C25</text>
<text x="182.4" y="83.4">R24</text>
<text x="187.2" y="79.6">GND</text>
<text x="218.5" y="83.4">CSD16406Q3</text>
<text x="223.4" y="81.6">U3</text>
<text x="249" y="83.4">CSD16406Q3</text>
<text x="253.9" y="81.6">U4</text>
<text x="49.8" y="89.8">10k</text>
<text x="49.8" y="87.2">R25</text>
<text x="57.4" y="89.8">10k</text>
<text x="57.4" y="87.2">R26</text>
<text x="91.9" y="87.2">ILIM</text>
<text x="91.9" y="89.8">ISET</text>
<text x="104.6" y="87.2">~{PGOOD}</text>
<text x="107.2" y="89.8">~{CHG}</text>
<text x="131" y="84.7">4.7u</text>
<text x="141.8" y="84.7">100n</text>
<text x="181.9" y="85.2">5.1M</text>
<text x="66.3" y="93.6">R27</text>
<text x="73.9" y="93.6">R28</text>
<text x="81.5" y="93.6">R29</text>
<text x="102.5" y="90.9" transform="rotate(-90 102.5 90.9)">VSS</text>
<text x="119.4" y="93.9">TH1</text>
<text x="136.4" y="92.3">GND</text>
<text x="147.8" y="92.3">GND</text>
<text x="272.3" y="92.3">GND</text>
<text x="46.2" y="97.4">GND</text>
<text x="53.8" y="97.4">GND</text>
<text x="66.3" y="96.1">68k</text>
<text x="73.9" y="96.1">1.8k</text>
<text x="81.5" y="96.1">1.5k</text>
<text x="99.6" y="101.2">GND</text>
<text x="119.4" y="96.4">10k</text>
<text x="124" y="96.4">NTC</text>
<text x="62.7" y="103.7">GND</text>
<text x="70.4" y="103.7">GND</text>
<text x="78" y="103.7">GND</text>
<text x="85.6" y="103.7">GND</text>
<text x="114.8" y="103.7">GND</text>
<text x="195.2" y="124.1">+3.3V</text>
<text x="246.8" y="124.1">+VBAT</text>
<text x="53.9" y="129.1">+VOUT</text>
<text x="60.5" y="130.4">SW_SPDT</text>
<text x="62.7" y="128.1">SW4</text>
<text x="199.7" y="131.7">R30</text>
<text x="251.7" y="131.7">R31</text>
<text x="199.7" y="134.2">470</text>
<text x="251.7" y="134.2">47k</text>
<text x="200.9" y="142.1">D4</text>
<text x="236.9" y="141.8">C26</text>
<text x="251.7" y="141.8">R32</text>
<text x="26.7" y="146.9">+VOUT</text>
<text x="62.7" y="149.5">GND</text>
<text x="78.6" y="147.9">TLV62569DBV</text>
<text x="83.7" y="145.9">U5</text>
<text x="99.1" y="148.2">L1</text>
<text x="158.3" y="145.6">+3.3V</text>
<text x="200.9" y="144.6">LED</text>
<text x="235.8" y="144.4">100n</text>
<text x="251.7" y="144.4">47k</text>
<text x="23.5" y="155.8">C27</text>
<text x="35" y="155.8">C28</text>
<text x="46.4" y="155.8">C29</text>
<text x="57.8" y="155.8">C30</text>
<text x="80.5" y="152">VIN</text>
<text x="80.5" y="154.5">EN</text>
<text x="86.8" y="152">SW</text>
<text x="87.1" y="154.5">FB</text>
<text x="98.1" y="150.2">2.2u</text>
<text x="110.8" y="155.8">R33</text>
<text x="122.4" y="155.8">C31</text>
<text x="196.1" y="150.7">GND</text>
<text x="241.8" y="152">GND</text>
<text x="248.2" y="152">GND</text>
<text x="23.7" y="158.3">10u</text>
<text x="35.1" y="158.3">10u</text>
<text x="45.9" y="158.3">4.7u</text>
<text x="56.7" y="158.3">100n</text>
<text x="86" y="158.2" transform="rotate(-90 86 158.2)">GND</text>
<text x="110.8" y="158.3">453k</text>
<text x="122.4" y="158.3">10p</text>
<text x="130.4" y="159.6">100n</text>
<text x="131.5" y="157.1">C32</text>
<text x="142.9" y="157.1">C33</text>
<text x="143" y="159.6">10u</text>
<text x="154.3" y="157.1">C34</text>
<text x="154.5" y="159.6">10u</text>
<text x="28.4" y="166">GND</text>
<text x="39.9" y="166">GND</text>
<text x="51.3" y="166">GND</text>
<text x="62.7" y="166">GND</text>
<text x="75.2" y="164.7">10k</text>
<text x="75.2" y="162.2">R34</text>
<text x="83.1" y="167.2">GND</text>
<text x="110.8" y="166">R35</text>
<text x="136.4" y="167.2">GND</text>
<text x="147.8" y="167.2">GND</text>
<text x="159.3" y="167.2">GND</text>
<text x="71.6" y="172.3">GND</text>
<text x="110.8" y="168.5">100k</text>
<text x="107.2" y="176.1">GND</text>
</g>
<g font-size="1.8" fill="#989898">
<text x="107.2" y="47.9">TP3</text>
<text x="143" y="70.7">TP4</text>
<text x="45.2" y="145.6">TP5</text>
<text x="129" y="145.6">TP6</text>
</g>
<g font-size="1.8" fill="#a90000">
<text x="172" y="54.4">1</text>
<text x="172" y="56.9">2</text>
<text x="172" y="59.4">3</text>
<text x="194.9" y="54.4">6</text>
<text x="194.9" y="56.9">5</text>
<text x="194.9" y="59.4">4</text>
<text x="244.4" y="55.6">1</text>
<text x="244.4" y="58.2">2</text>
<text x="88.9" y="68.3">15</text>
<text x="101.3" y="66.1" transform="rotate(-90 101.3 66.1)">13</text>
<text x="111.7" y="68.3">10</text>
<text x="88.9" y="75.9">14</text>
<text x="89.5" y="73.4">4</text>
<text x="112.3" y="75.9">2</text>
<text x="31" y="78.5">1</text>
<text x="31" y="81">2</text>
<text x="41.2" y="78.5">4</text>
<text x="41.2" y="81">3</text>
<text x="89.5" y="78.5">6</text>
<text x="89.5" y="81">5</text>
<text x="112.3" y="81">1</text>
<text x="88.9" y="86.1">12</text>
<text x="88.9" y="88.6">16</text>
<text x="112.3" y="86.1">7</text>
<text x="112.3" y="88.6">9</text>
<text x="101.3" y="93.4" transform="rotate(-90 101.3 93.4)">8</text>
<text x="67.9" y="131.8">1</text>
<text x="60.3" y="134.4">2</text>
<text x="67.9" y="136.9">3</text>
<text x="63.2" y="143.1" transform="rotate(-90 63.2 143.1)">MH1</text>
<text x="65.8" y="143.1" transform="rotate(-90 65.8 143.1)">MH2</text>
<text x="78" y="150.9">4</text>
<text x="78" y="153.4">1</text>
<text x="90.7" y="150.9">3</text>
<text x="90.7" y="153.4">5</text>
<text x="84.8" y="160.7" transform="rotate(-90 84.8 160.7)">2</text>
</g>
<g font-size="1.8" fill="#725600">
<text x="134.8" y="72">PGOOD</text>
<text x="134.8" y="74.5">CHG</text>
<text x="230.5" y="138">VBAT_SNS</text>
</g>
<g font-size="1.8" fill="#0000c2">
<text x="242.7" y="66.6">Battery</text>
<text x="249.3" y="68.7">3000mAh</text>
<text x="250.6" y="66.6">Samsung</text>
<text x="260.3" y="66.6">30Q</text>
<text x="24.2" y="89">MODE</text>
<text x="32.6" y="89">EN2</text>
<text x="37.4" y="89">EN1</text>
<text x="22.1" y="95.1">FAST 1.5A</text>
<text x="22.6" y="91">USB</text>
<text x="22.6" y="93.1">USB</text>
<text x="27.6" y="91">100</text>
<text x="27.6" y="93.1">500</text>
<text x="33.8" y="91">0</text>
<text x="33.8" y="93.1">0</text>
<text x="33.8" y="95.1">1</text>
<text x="38.7" y="91">0</text>
<text x="38.7" y="93.1">1</text>
<text x="38.7" y="95.1">0</text>
<text x="22.7" y="97.2">STANDBY</text>
<text x="33.8" y="97.2">1</text>
<text x="38.7" y="97.2">1</text>
</g>
<g font-size="1.4" fill="#0000c2">
<text x="18.7" y="36.3">Charger</text>
<text x="25.7" y="36.3">and</text>
<text x="29.5" y="36.3">Power</text>
<text x="35" y="36.3">Path</text>
<text x="39.4" y="36.3">IC</text>
<text x="161" y="36.6">Li-Ion</text>
<text x="167" y="36.6">Protection</text>
<text x="66.8" y="63.7">RILIM</text>
<text x="69.1" y="65.8">I_MAX</text>
<text x="71.8" y="63.7">=</text>
<text x="74.1" y="63.7">1550</text>
<text x="74.4" y="65.8">=</text>
<text x="76.7" y="65.8">~860mA</text>
<text x="81.1" y="63.7">I_MAX</text>
<text x="67.1" y="68.3">RISET</text>
<text x="69.6" y="70.3">I_CH</text>
<text x="72.3" y="68.3">=</text>
<text x="73.9" y="70.3">=</text>
<text x="74.6" y="68.3">890</text>
<text x="76.2" y="70.3">~590mA</text>
<text x="80.6" y="68.3">I_CHG</text>
<text x="68" y="74.9">tMAXCHG</text>
<text x="69.3" y="72.9">=</text>
<text x="75.7" y="74.9">=</text>
<text x="78" y="74.9">32640s</text>
<text x="21.2" y="125.5">Buck</text>
<text x="25.9" y="125.5">Converter</text>
<text x="188.9" y="120.4">Power</text>
<text x="194.4" y="120.4">Status</text>
<text x="200.3" y="120.4">LED</text>
<text x="228.3" y="120.1">Battery</text>
<text x="230.5" y="124.4">VADC =</text>
<text x="234.7" y="120.1">Sensing</text>
<text x="237.6" y="124.4">VBAT /</text>
<text x="244.3" y="124.4">2</text>
<text x="231.2" y="130">4.20V</text>
<text x="231.2" y="131.8">3.70V</text>
<text x="231.8" y="127.7">VBAT</text>
<text x="240.4" y="127.7">VADC</text>
<text x="240.6" y="130">2.10V</text>
<text x="240.6" y="131.8">1.85V</text>
<text x="231.2" y="133.6">3.00V</text>
<text x="240.6" y="133.6">1.50V</text>
<text x="74.2" y="138.4">Chip</text>
<text x="78.6" y="138.4">Enable</text>
<text x="84.7" y="138.4">=</text>
<text x="87" y="138.4">High</text>
<text x="81.4" y="172.2">VOUT =</text>
<text x="88.5" y="172.2">VFB</text>
<text x="92.3" y="172.2">*</text>
<text x="94.1" y="172.2">(1</text>
<text x="99.1" y="172.2">R1/R2)</text>
<text x="87.9" y="174.5">VFB</text>
<text x="91.7" y="174.5">=</text>
<text x="94" y="174.5">0.6V</text>
</g>
<g font-size="1.4" fill="#a90000">
<text x="215.3" y="86.1">1</text>
<text x="215.3" y="88.6">2</text>
<text x="233.1" y="86.1">8</text>
<text x="233.1" y="88.6">7</text>
<text x="245.8" y="86.1">8</text>
<text x="245.8" y="88.6">7</text>
<text x="263.5" y="86.1">1</text>
<text x="263.5" y="88.6">2</text>
<text x="215.3" y="91.2">3</text>
<text x="233.1" y="91.2">6</text>
<text x="233.1" y="93.7">5</text>
<text x="245.8" y="91.2">6</text>
<text x="245.8" y="93.7">5</text>
<text x="263.5" y="91.2">3</text>
<text x="215.3" y="96.3">4</text>
<text x="263.5" y="96.3">4</text>
</g>
<g font-size=".7" fill="#0000c2">
<text x="73" y="98">1%</text>
<text x="74.8" y="98">Tolerance</text>
<text x="80.6" y="98">1%</text>
<text x="82.4" y="98">Tolerance</text>
<text x="250.8" y="136.1">1%</text>
<text x="252.6" y="136.1">Tolerance</text>
<text x="250.8" y="146.3">1%</text>
<text x="252.6" y="146.3">Tolerance</text>
<text x="109.8" y="160.3">1%</text>
<text x="111.6" y="160.3">Tolerance</text>
<text x="109.8" y="170.4">1%</text>
<text x="111.6" y="170.4">Tolerance</text>
</g>
</svg>
